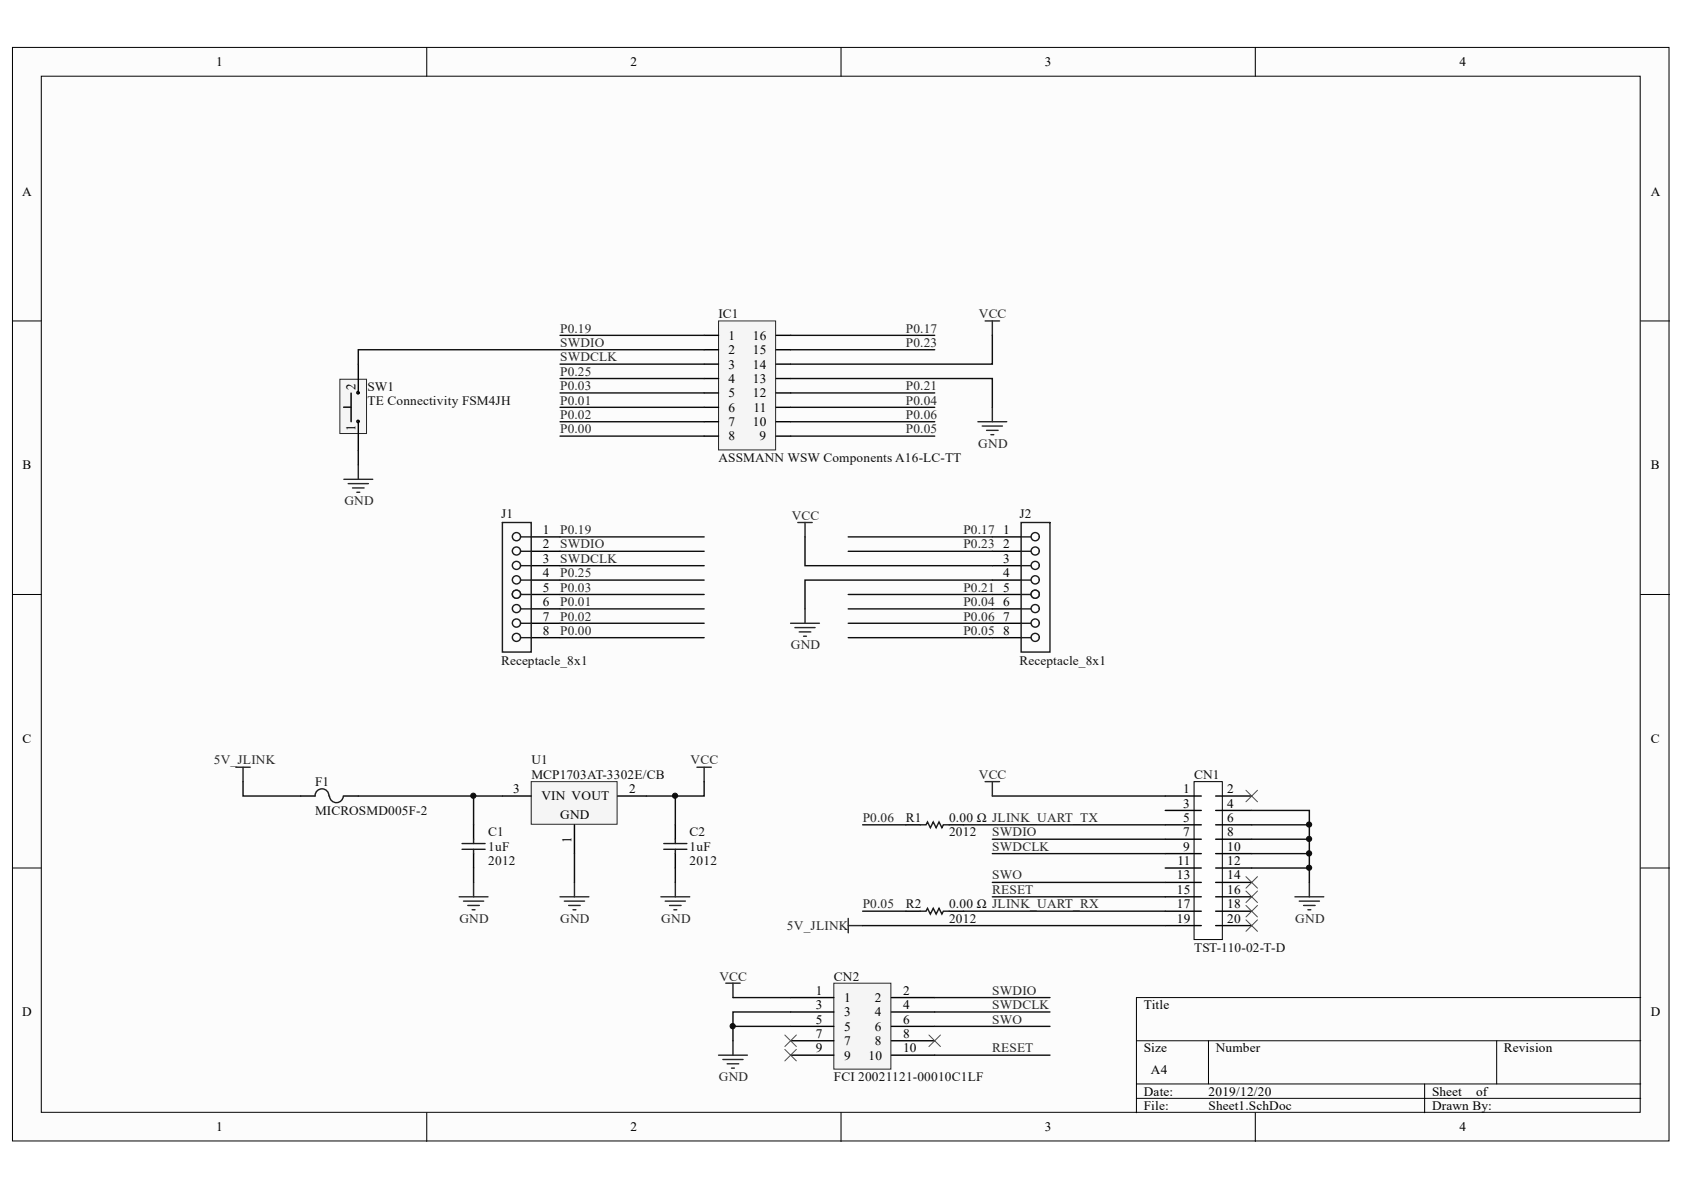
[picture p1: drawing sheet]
<svg xmlns="http://www.w3.org/2000/svg" width="297mm" height="210mm" viewBox="0 0 297 210" stroke-linecap="round" stroke-linejoin="round" font-family="sans-serif">
<g fill="#fcfcfc" stroke="#000" stroke-width=".18">
<path d="M2.2 8.4h292.2v192.9h-292.2z"/>
<path d="M7.3 13.4h282v182.8h-282z"/>
</g>
<g fill="none" stroke="#000" stroke-width=".18">
<path d="M75.3 8.4v5M148.3 8.4v5M221.4 8.4v5M2.2 56.6h5.1M289.4 56.6h5.1M2.2 104.9h5.1M289.4 104.9h5.1M2.2 153.1h5.1M289.4 153.1h5.1M289.4 176h-88.9v20.3M75.3 196.3v5.1M148.3 196.3v5.1"/>
<path d="M200.5 183.6h88.9M200.5 191.2h88.9M200.5 193.7h88.9M213.2 183.6v7.6M221.4 196.3v5.1M251.3 191.2v5.1M264 183.6v7.6"/>
</g>
<path d="M126.7 56.6h10.1v22.8h-10.1z" fill="#f5f5f5" stroke="#262626" stroke-width=".18"/>
<g fill="none" stroke="#000" stroke-width=".25">
<path d="M124.2 59.2h2.5M136.9 59.2h2.6M124.2 61.7h2.5M124.2 64.2h2.5M124.2 66.8h2.5M124.2 69.3h2.5M124.2 71.8h2.5M124.2 74.4h2.5M124.2 76.9h2.5M136.9 61.7h2.6M136.9 64.2h2.6M136.9 66.8h2.6"/>
<path d="M136.9 69.3h2.6M136.9 71.8h2.6M136.9 74.4h2.6M136.9 76.9h2.6M93.7 94.7h5.1M93.7 97.2h5.1M93.7 99.8h5.1M93.7 102.3h5.1M93.7 104.9h5.1M93.7 107.4h5.1M93.7 109.9h5.1M93.7 112.5h5.1"/>
</g>
<g fill="none" stroke="#0e0e0e" stroke-width=".25">
<path d="M98.8 59.2h25.4M139.5 59.2h25.4M175 59.2v5h-35.5M98.8 64.2h25.4M98.8 66.8h25.4M98.8 69.3h25.4M98.8 71.8h25.4M98.8 74.4h25.4M98.8 76.9h25.4M139.5 66.8h35.5v5M139.5 69.3h25.4M139.5 71.8h25.4"/>
<path d="M139.5 74.4h25.4M139.5 76.9h25.4M139.5 61.7h25.4"/>
</g>
<path d="M173.8 56.6h2.5M175 56.6v2.6M172.5 74.4h5.1M173.3 75.1h3.5M174 75.9h2.1M174.8 76.7h.5M175 71.8v2.6" fill="none" stroke="#262626" stroke-width=".25"/>
<path d="M88.6 92.2h5.1v22.8h-5.1zM91.9 99.8h1.8M91.9 97.2h1.8M91.9 94.7h1.8M91.9 107.4h1.8M91.9 104.9h1.8M91.9 102.3h1.8M91.9 112.5h1.8M91.9 109.9h1.8" fill="none" stroke="#1c1c1c" stroke-width=".25"/>
<g fill="#fefefe" stroke="#1c1c1c" stroke-width=".25">
<circle cx="91.1" cy="94.7" r=".72"/>
<circle cx="91.1" cy="97.2" r=".72"/>
<circle cx="91.1" cy="99.7" r=".72"/>
<circle cx="91.1" cy="102.3" r=".72"/>
<circle cx="91.1" cy="104.8" r=".72"/>
<circle cx="91.1" cy="107.3" r=".72"/>
<circle cx="91.1" cy="109.9" r=".72"/>
<circle cx="91.1" cy="112.4" r=".72"/>
</g>
<path d="M175 94.7h5.1M175 97.2h5.1M175 99.8h5.1M175 102.3h5.1M175 104.9h5.1M175 107.4h5.1M175 109.9h5.1M175 112.5h5.1" fill="none" stroke="#000" stroke-width=".25"/>
<path d="M180.1 92.2h5.1v22.8h-5.1zM180.1 99.8h1.8M180.1 97.2h1.8M180.1 94.7h1.8M180.1 107.4h1.8M180.1 104.9h1.8M180.1 102.3h1.8M180.1 112.5h1.8M180.1 109.9h1.8" fill="none" stroke="#1c1c1c" stroke-width=".25"/>
<g fill="#fefefe" stroke="#1c1c1c" stroke-width=".25">
<circle cx="182.6" cy="94.7" r=".72"/>
<circle cx="182.6" cy="97.2" r=".72"/>
<circle cx="182.6" cy="99.7" r=".72"/>
<circle cx="182.6" cy="102.3" r=".72"/>
<circle cx="182.6" cy="104.8" r=".72"/>
<circle cx="182.6" cy="107.3" r=".72"/>
<circle cx="182.6" cy="109.9" r=".72"/>
<circle cx="182.6" cy="112.4" r=".72"/>
</g>
<g fill="none" stroke="#0e0e0e" stroke-width=".25">
<path d="M98.8 94.7h25.4M98.8 97.2h25.4M98.8 99.8h25.4M142 94.7v5.1h33M149.6 94.7h25.4M149.6 97.2h25.4M98.8 102.3h25.4M98.8 104.9h25.4M98.8 107.4h25.4M98.8 109.9h25.4M98.8 112.5h25.4M149.6 104.9h25.4"/>
<path d="M149.6 107.4h25.4M149.6 109.9h25.4M149.6 112.5h25.4M175 102.3h-33v5.1"/>
</g>
<path d="M140.7 92.2h2.6M142 92.2v2.5M139.5 109.9h5M140.2 110.7h3.6M141 111.5h2M141.7 112.2h.5M142 107.4v2.5" fill="none" stroke="#262626" stroke-width=".25"/>
<path d="M210.6 137.9h5v27.8h-5z" fill="#fefefe" stroke="#000" stroke-width=".18"/>
<g fill="none" stroke="#000" stroke-width=".25">
<path d="M205.5 140.4h6.4M205.5 143h6.4M205.5 145.5h6.4M205.5 148h6.4M205.5 150.6h6.4M205.5 153.1h6.4M205.5 155.6h6.4M205.5 158.2h6.4M214.4 140.4h6.4M214.4 143h6.4M214.4 145.5h6.4M214.4 148h6.4"/>
<path d="M214.4 150.6h6.4M214.4 153.1h6.4M214.4 155.6h6.4M214.4 158.2h6.4M205.5 160.7h6.4M205.5 163.3h6.4M214.4 160.7h6.4M214.4 163.3h6.4"/>
</g>
<path d="M219.8 139.4l2 2M221.8 139.4l-2 2M219.8 159.7l2 2M219.8 157.2l2 2M219.8 154.6l2 2.1M221.8 159.7l-2 2M221.8 157.2l-2 2M221.8 154.6l-2 2.1M219.8 162.2l2 2.1M221.8 162.2l-2 2.1" fill="none" stroke="#4c4c4c" stroke-width=".18"/>
<path d="M173.8 137.9h2.5M175 137.9v2.5M228.4 158.2h5.1M229.2 158.9h3.5M229.9 159.7h2.1M231 155.6v2.6M149.6 162v2.5M149.6 163.3h2.6M230.7 160.5h.5" fill="none" stroke="#262626" stroke-width=".25"/>
<path d="M175 150.6h30.5M175 148h30.5M175 140.4h30.5M175 155.6h30.5M175 158.2h30.5M220.8 143h10.2v12.6M220.8 153.1h10.2M220.8 150.6h10.2M220.8 148h10.2M220.8 145.5h10.2M152.2 163.3h53.3" fill="none" stroke="#0e0e0e" stroke-width=".25"/>
<g fill="#0e0e0e" stroke="#0e0e0e" stroke-width=".18">
<circle cx="230.9" cy="153.1" r=".46"/>
<circle cx="230.9" cy="150.5" r=".46"/>
<circle cx="230.9" cy="148" r=".46"/>
<circle cx="230.9" cy="145.4" r=".46"/>
</g>
<path d="M93.7 137.9h15.2v7.5h-15.2z" fill="#f5f5f5" stroke="#262626" stroke-width=".18"/>
<g fill="none" stroke="#000" stroke-width=".25">
<path d="M53 140.4h2.6M60.7 140.4h2.5M83.5 145.5v2.5M83.5 150.6v2.5M88.6 140.4h5.1M101.3 145.5v5.1M109 140.4h5M119.1 145.5v2.5M119.1 150.6v2.5M159.8 145.5h2.5M167.4 145.5h2.6M159.8 160.7h2.5"/>
<path d="M167.4 160.7h2.6"/>
</g>
<path d="M58 140.4a1.22 1.22 0 0 0-1.2-1.3 1.22 1.22 0 0 0-1.2 1.3M60.6 140.4a1.22 1.22 0 0 1-1.3 1.2 1.22 1.22 0 0 1-1.2-1.2M81.5 148.8h4.1M81.5 149.8h4.1M83.5 148v.8M83.5 149.8v.8M117.1 148.8h4.1M117.1 149.8h4.1M119.1 148v.8M119.1 149.8v.8M162.3 145.5h1l.3-.5 .5 1 .5-1 .5 1 .5-1 .5 1 .3-.5h1M162.3 160.7h1l.3-.5 .5 1 .5-1 .5 1 .5-1 .5 1 .3-.5h1" fill="none" stroke="#1c1c1c" stroke-width=".25"/>
<path d="M42.9 137.9v2.5h10.1M124.2 137.9v2.5h-10.2M63.2 140.4h25.4M83.5 140.4v5.1M83.5 153.1v2.5M101.3 150.6v5M119.1 140.4v5.1M119.1 153.1v2.5M152.2 145.5h7.6M170 145.5h35.5M152.2 160.7h7.6M170 160.7h35.5" fill="none" stroke="#0e0e0e" stroke-width=".25"/>
<g fill="none" stroke="#262626" stroke-width=".25">
<path d="M41.6 135.3h2.5M42.9 135.3v2.6M122.9 135.3h2.6M124.2 135.3v2.6M81 158.2h5.1M81.8 158.9h3.5M82.5 159.7h2.1M83.5 155.6v2.6M98.8 158.2h5.1M99.5 158.9h3.6M100.3 159.7h2M101.3 155.6v2.6"/>
<path d="M116.6 158.2h5.1M117.3 158.9h3.6M118.1 159.7h2M119.1 155.6v2.6M83.3 160.5h.5M101.1 160.5h.5M118.9 160.5h.5"/>
</g>
<g fill="#0e0e0e" stroke="#0e0e0e" stroke-width=".18">
<circle cx="83.5" cy="140.4" r=".46"/>
<circle cx="119.1" cy="140.4" r=".46"/>
</g>
<path d="M147.1 173.4h10v15.2h-10z" fill="#f5f5f5" stroke="#262626" stroke-width=".18"/>
<path d="M139.5 176h7.6M139.5 178.5h7.6M157.2 176h7.7M157.2 178.5h7.7M139.5 181h7.6M139.5 183.6h7.6M139.5 186.1h7.6M157.2 181h7.7M157.2 183.6h7.7M157.2 186.1h7.7" fill="none" stroke="#000" stroke-width=".25"/>
<path d="M138.4 182.6l2.1 2M138.4 185.1l2.1 2M140.5 182.6l-2.1 2M140.5 185.1l-2.1 2M163.9 182.6l2 2M165.9 182.6l-2 2" fill="none" stroke="#4c4c4c" stroke-width=".18"/>
<path d="M128 173.4h2.6M129.3 173.4v2.6M126.7 186.1h5.1M127.5 186.9h3.6M128.3 187.6h2M129 188.4h.5M129.3 183.6v2.5" fill="none" stroke="#262626" stroke-width=".25"/>
<path d="M129.3 176h10.2M139.5 178.5h-10.2v5.1M164.9 176h20.3M164.9 178.5h20.3M129.3 181h10.2M164.9 181h20.3M164.9 186.1h20.3" fill="none" stroke="#0e0e0e" stroke-width=".25"/>
<circle cx="129.2" cy="181" r=".46" fill="#0e0e0e" stroke="#0e0e0e" stroke-width=".18"/>
<path d="M59.9 66.9h4.7v9.6h-4.7z" fill="#f5f5f5" stroke="#262626" stroke-width=".18"/>
<g fill="none" stroke="#000" stroke-width=".25">
<path d="M60.6 71.8h1.3M61.9 69.3v5.1M63.2 64.2v5.1M63.2 74.4v5.1"/>
<circle cx="63.1" cy="69.3" r=".21"/>
<circle cx="63.2" cy="74.3" r=".2"/>
</g>
<path d="M63.2 79.5v2.5M124.2 61.7h-61v2.5" fill="none" stroke="#0e0e0e" stroke-width=".25"/>
<path d="M60.7 84.5h5M61.4 85.3h3.6M62.2 86.1h2M62.9 86.8h.6M63.2 82v2.5" fill="none" stroke="#262626" stroke-width=".25"/>
<g font-size="2.3">
<text x="38.2" y="11.7">1</text>
<text x="111.2" y="11.7">2</text>
<text x="184.3" y="11.7">3</text>
<text x="257.4" y="11.7">4</text>
<text x="3.9" y="34.5">A</text>
<text x="291.2" y="34.5">A</text>
<text x="128.5" y="59.9">1</text>
<text x="132.8" y="59.9">16</text>
<text x="128.5" y="65">3</text>
<text x="128.5" y="62.5">2</text>
<text x="132.8" y="62.5">15</text>
<text x="132.8" y="65">14</text>
<text x="62.7" y="68.8" transform="rotate(-90 62.7 68.8)">2</text>
<text x="128.5" y="70.1">5</text>
<text x="128.5" y="67.6">4</text>
<text x="132.8" y="67.6">13</text>
<text x="132.8" y="70.1">12</text>
<text x="62.7" y="76" transform="rotate(-90 62.7 76)">1</text>
<text x="128.5" y="77.7">8</text>
<text x="128.5" y="75.2">7</text>
<text x="128.5" y="72.6">6</text>
<text x="132.8" y="75.2">10</text>
<text x="132.9" y="72.6">11</text>
<text x="134" y="77.7">9</text>
<text x="4" y="82.8">B</text>
<text x="291.2" y="82.8">B</text>
<text x="95.8" y="94.2">1</text>
<text x="177" y="94.2">1</text>
<text x="95.8" y="96.7">2</text>
<text x="95.8" y="99.2">3</text>
<text x="95.8" y="101.8">4</text>
<text x="177" y="96.7">2</text>
<text x="177" y="99.2">3</text>
<text x="177" y="101.8">4</text>
<text x="95.8" y="104.4">5</text>
<text x="95.8" y="106.9">6</text>
<text x="177" y="104.4">5</text>
<text x="177" y="106.9">6</text>
<text x="95.8" y="109.5">7</text>
<text x="95.8" y="112">8</text>
<text x="177" y="109.5">7</text>
<text x="177" y="112">8</text>
<text x="4" y="131">C</text>
<text x="291.2" y="131">C</text>
<text x="90.5" y="139.9">3</text>
<text x="95.5" y="141.2">VIN VOUT</text>
<text x="111" y="139.9">2</text>
<text x="208.7" y="139.9">1</text>
<text x="208.7" y="142.4">3</text>
<text x="216.5" y="139.9">2</text>
<text x="216.5" y="142.4">4</text>
<text x="98.8" y="144.5">GND</text>
<text x="100.8" y="148.7" transform="rotate(-90 100.8 148.7)">1</text>
<text x="208.7" y="145">5</text>
<text x="208.7" y="147.5">7</text>
<text x="216.5" y="145">6</text>
<text x="216.5" y="147.5">8</text>
<text x="207.6" y="155.1">13</text>
<text x="207.7" y="152.6">11</text>
<text x="208.7" y="150">9</text>
<text x="216.5" y="150">10</text>
<text x="216.5" y="152.6">12</text>
<text x="216.5" y="155.1">14</text>
<text x="207.6" y="157.7">15</text>
<text x="207.6" y="160.2">17</text>
<text x="216.5" y="157.7">16</text>
<text x="216.5" y="160.2">18</text>
<text x="207.6" y="162.7">19</text>
<text x="216.5" y="162.7">20</text>
<text x="3.9" y="179.3">D</text>
<text x="143.9" y="175.5">1</text>
<text x="143.9" y="178">3</text>
<text x="148.9" y="176.8">1</text>
<text x="148.9" y="179.3">3</text>
<text x="154.3" y="176.8">2</text>
<text x="154.3" y="179.3">4</text>
<text x="159.3" y="175.5">2</text>
<text x="159.3" y="178">4</text>
<text x="201.8" y="178">Title</text>
<text x="291.2" y="179.3">D</text>
<text x="143.9" y="180.6">5</text>
<text x="143.9" y="183.1">7</text>
<text x="143.9" y="185.6">9</text>
<text x="148.9" y="181.8">5</text>
<text x="148.9" y="184.4">7</text>
<text x="154.3" y="181.8">6</text>
<text x="154.3" y="184.4">8</text>
<text x="159.3" y="180.6">6</text>
<text x="159.3" y="183.1">8</text>
<text x="159.3" y="185.6">10</text>
<text x="201.8" y="185.6">Size</text>
<text x="214.4" y="185.6">Number</text>
<text x="265.3" y="185.6">Revision</text>
<text x="148.9" y="186.9">9</text>
<text x="153.2" y="186.9">10</text>
<text x="203" y="189.4">A4</text>
<text x="201.8" y="193.2">Date:</text>
<text x="201.8" y="195.8">File:</text>
<text x="213.2" y="193.2">2019/12/20</text>
<text x="213.2" y="195.8">Sheet1.SchDoc</text>
<text x="252.6" y="193.2">Sheet</text>
<text x="252.6" y="195.8">Drawn By:</text>
<text x="260.4" y="193.2">of</text>
<text x="38.2" y="199.6">1</text>
<text x="111.2" y="199.6">2</text>
<text x="184.3" y="199.6">3</text>
<text x="257.4" y="199.6">4</text>
</g>
<g font-size="2.3" fill="#262626">
<text x="98.8" y="58.7">P0.19</text>
<text x="159.8" y="58.7">P0.17</text>
<text x="172.7" y="56.1">VCC</text>
<text x="98.8" y="61.2">SWDIO</text>
<text x="98.8" y="63.7">SWDCLK</text>
<text x="159.8" y="61.2">P0.23</text>
<text x="98.8" y="66.3">P0.25</text>
<text x="98.8" y="68.8">P0.03</text>
<text x="98.8" y="71.4">P0.01</text>
<text x="159.8" y="68.8">P0.21</text>
<text x="159.8" y="71.4">P0.04</text>
<text x="98.8" y="73.9">P0.02</text>
<text x="98.8" y="76.4">P0.00</text>
<text x="159.8" y="73.9">P0.06</text>
<text x="159.8" y="76.4">P0.05</text>
<text x="172.6" y="79">GND</text>
<text x="60.7" y="89.1">GND</text>
<text x="98.8" y="94.2">P0.19</text>
<text x="139.7" y="91.6">VCC</text>
<text x="169.9" y="94.2">P0.17</text>
<text x="98.8" y="96.7">SWDIO</text>
<text x="98.8" y="99.2">SWDCLK</text>
<text x="98.8" y="101.8">P0.25</text>
<text x="169.9" y="96.7">P0.23</text>
<text x="98.8" y="104.4">P0.03</text>
<text x="98.8" y="106.9">P0.01</text>
<text x="169.9" y="104.4">P0.21</text>
<text x="169.9" y="106.9">P0.04</text>
<text x="98.8" y="109.5">P0.02</text>
<text x="98.8" y="112">P0.00</text>
<text x="169.9" y="109.5">P0.06</text>
<text x="169.9" y="112">P0.05</text>
<text x="139.5" y="114.5">GND</text>
<text x="37.7" y="134.8">5V_JLINK</text>
<text x="121.8" y="134.8">VCC</text>
<text x="172.7" y="137.4">VCC</text>
<text x="152.2" y="145">P0.06</text>
<text x="175" y="147.5">SWDIO</text>
<text x="175" y="150">SWDCLK</text>
<text x="175" y="155.1">SWO</text>
<text x="152.2" y="160.2">P0.05</text>
<text x="175" y="157.7">RESET</text>
<text x="81" y="162.7">GND</text>
<text x="98.8" y="162.7">GND</text>
<text x="116.7" y="162.7">GND</text>
<text x="138.8" y="164.1">5V_JLINK</text>
<text x="228.5" y="162.7">GND</text>
<text x="126.9" y="173">VCC</text>
<text x="175" y="175.5">SWDIO</text>
<text x="175" y="178">SWDCLK</text>
<text x="175" y="185.6">RESET</text>
<text x="175" y="180.6">SWO</text>
<text x="126.8" y="190.7">GND</text>
</g>
<g font-size="2.3" fill="#0e0e0e">
<text x="126.7" y="56.1">IC1</text>
<text x="64.8" y="68.9">SW1</text>
<text x="64.8" y="71.4">TE Connectivity FSM4JH</text>
<text x="126.7" y="81.5">ASSMANN WSW Components A16-LC-TT</text>
<text x="88.4" y="91.4">J1</text>
<text x="179.8" y="91.4">J2</text>
<text x="88.4" y="117.3">Receptacle_8x1</text>
<text x="179.8" y="117.3">Receptacle_8x1</text>
<text x="93.7" y="134.8">U1</text>
<text x="93.7" y="137.4">MCP1703AT-3302E/CB</text>
<text x="210.6" y="137.4">CN1</text>
<text x="55.6" y="138.6">F1</text>
<text x="55.6" y="143.7">MICROSMD005F-2</text>
<text x="86.1" y="147.5">C1</text>
<text x="121.6" y="147.5">C2</text>
<text x="159.8" y="145">R1</text>
<text x="167.4" y="145">0.00 Ω JLINK_UART_TX</text>
<text x="167.4" y="147.5">2012</text>
<text x="86.1" y="152.6">2012</text>
<text x="86.1" y="150">1uF</text>
<text x="121.6" y="152.6">2012</text>
<text x="121.6" y="150">1uF</text>
<text x="159.8" y="160.2">R2</text>
<text x="167.4" y="160.2">0.00 Ω JLINK_UART_RX</text>
<text x="167.4" y="162.7">2012</text>
<text x="210.6" y="167.9">TST-110-02-T-D</text>
<text x="147.1" y="173">CN2</text>
<text x="147.1" y="190.7">FCI 20021121-00010C1LF</text>
</g>
</svg>
